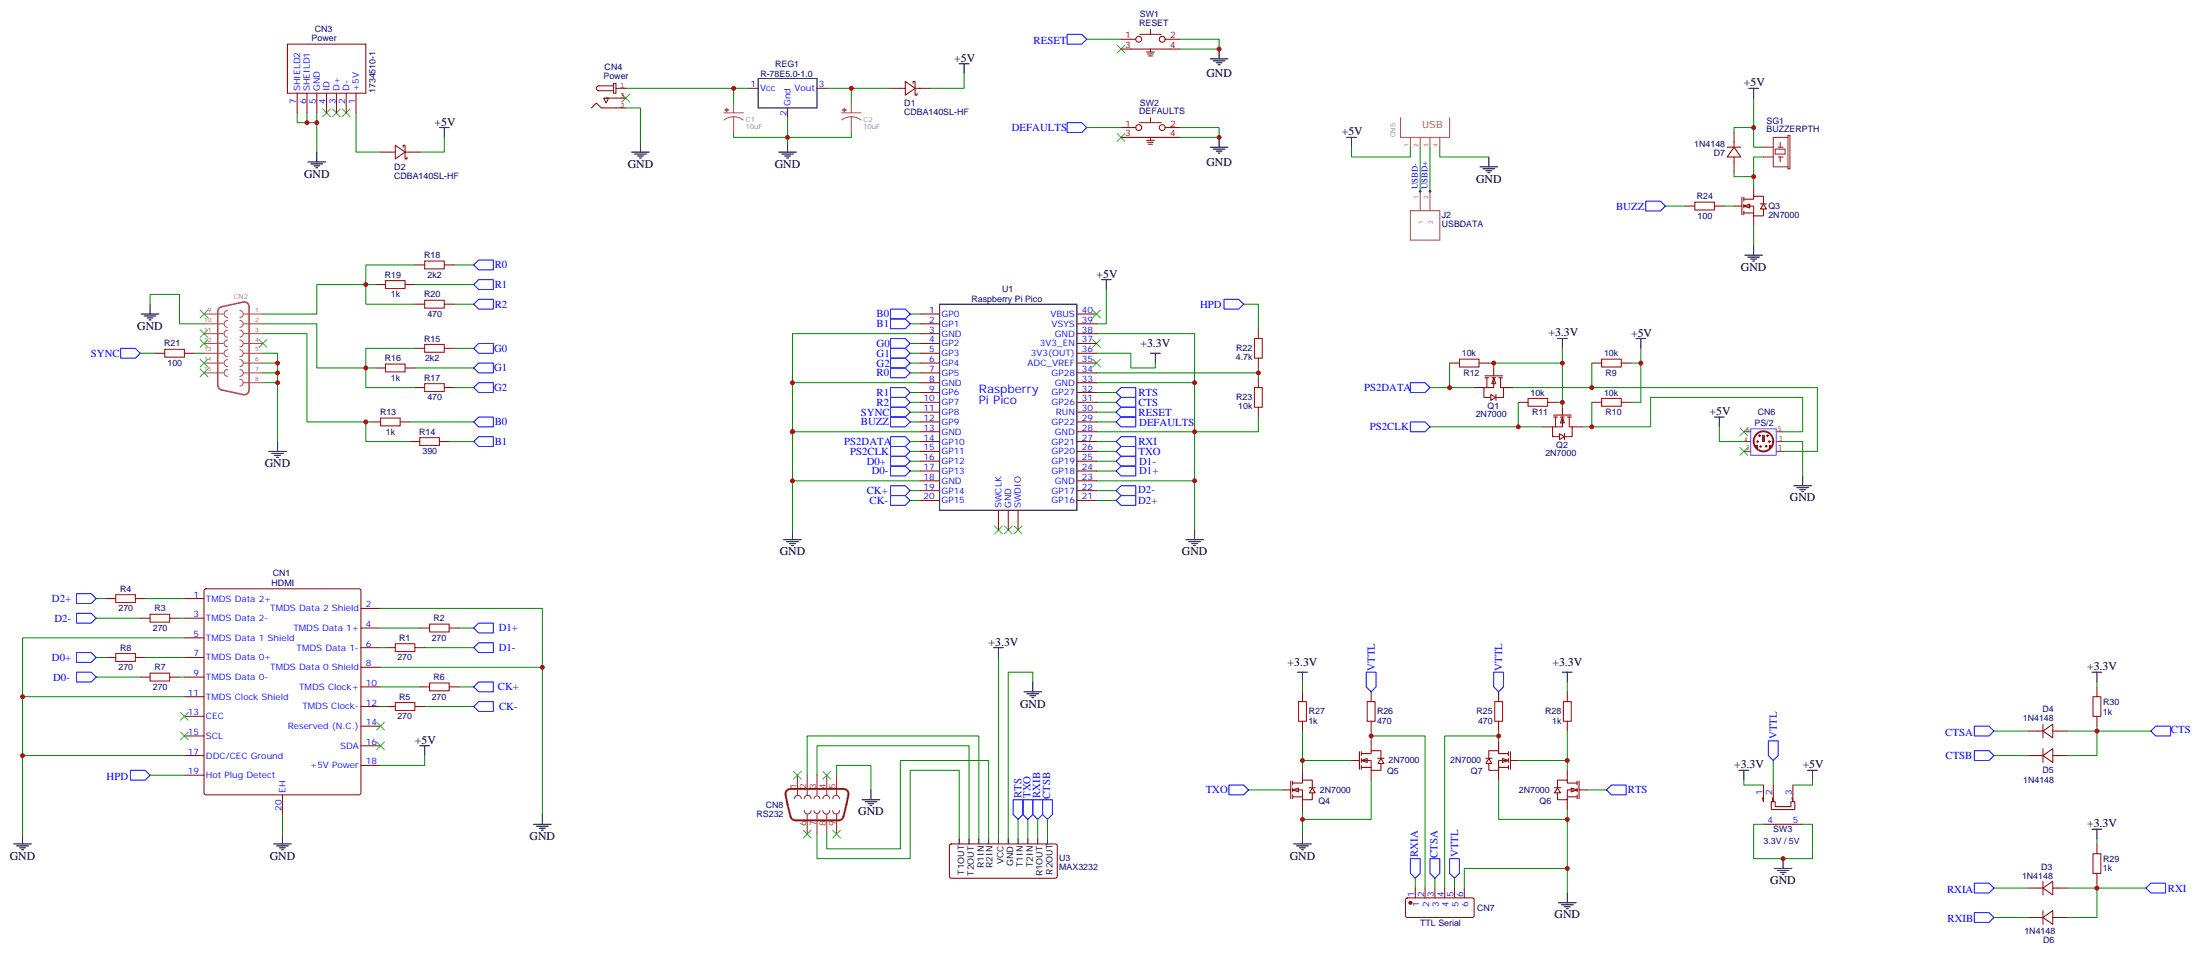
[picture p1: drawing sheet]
<svg xmlns="http://www.w3.org/2000/svg" width="791mm" height="343mm" viewBox="0 0 791 343" stroke-linecap="round" stroke-linejoin="round" font-family="sans-serif">
<path d="M269.2 31.8h3.5M283.3 38.8v3.5M293.9 31.8h3.5" fill="none" stroke="#870000" stroke-width=".36"/>
<g fill="none" stroke="#000" stroke-width=".36">
<path d="M438.5 17.6v3.6M272.7 28.2h21.2v10.6h-21.2zM345 22.9h3.5M346.8 22.9v3.6M435.3 21.2h6.4M436.4 21.9h4.2M437.4 22.6h2.2M438.1 23.3h.8M227.2 54.7h6.3M228.2 55.4h4.3M229.3 56.1h2.1M230 56.8h.7"/>
<path d="M230.4 51.2v3.5M280.1 54.7h6.4M281.2 55.4h4.2M282.2 56.1h2.1M282.9 56.8h.7M283.3 51.2v3.5M396.2 100.5h3.5M397.9 100.5v3.6M588.4 121.7h3.6M590.2 121.7v3.5M281.9 194h6.3M282.9 194.7h4.3"/>
<path d="M284 195.4h2.1M284.7 196.1h.7M285 190.5v3.5M426.5 194h6.4M427.6 194.7h4.2M428.6 195.4h2.1M429.3 196.1h.7M429.7 190.5v3.5"/>
</g>
<g fill="none" stroke="#3c3" stroke-width=".36">
<path d="M223.7 33.9l2.8 2.8M226.5 33.9l-2.8 2.8M393 122.1l2.8 2.8M393 129.1l2.8 2.8M395.8 122.1l-2.8 2.8M395.8 129.1l-2.8 2.8M625.8 153.8l2.8 2.8M628.6 153.8l-2.8 2.8M625.8 160.9l2.8 2.8M628.6 160.9l-2.8 2.8M357.7 189.1l2.8 2.8M360.5 189.1l-2.8 2.8"/>
<path d="M361.2 189.1l2.9 2.8M364.1 189.1l-2.9 2.8M364.8 189.1l2.8 2.8M367.6 189.1l-2.8 2.8"/>
</g>
<g fill="none" stroke="#008700" stroke-width=".36">
<path d="M390.9 14.1h12.3M225.1 38.8h5.3v12.4M225.1 31.8h44.1M263.9 31.8v5.2M297.4 31.8h8.8v5.2M306.2 31.8h14.1M346.8 26.5v5.3h-12.4M263.9 47.6v1.8h42.3v-1.8M283.3 42.3v8.9M394.4 119.9h35.3v70.6M397.9 104.1v12.3h-3.5M330.9 137.6h-45.9v52.9"/>
<path d="M394.4 137.6h35.3M285 155.2h45.9M327.4 158.8h3.5M394.4 155.2h35.3M394.4 148.2h7.1M285 172.9h45.9M327.4 179.9h3.5M327.4 176.4h3.5M327.4 165.8h3.5M327.4 162.3h3.5M394.4 172.9h35.3M394.4 179.9h7.1"/>
<path d="M394.4 176.4h7.1M394.4 165.8h7.1M394.4 169.3h7.1"/>
</g>
<g fill="none" stroke="#00f" stroke-width=".36">
<path d="M383.8 12.3h5.3l1.8 1.8-1.8 1.8h-5.3zM440.3 107.6h5.3l1.7 1.8-1.7 1.7h-5.3zM507.3 137.6h5.3l1.7 1.7-1.7 1.8h-5.3zM320.3 157h5.3l1.8 1.8-1.8 1.7h-5.3zM401.5 148.2l1.7-1.8h5.3v3.5h-5.3zM507.3 151.7h5.3l1.7 1.8-1.7 1.7h-5.3zM320.3 174.6h5.3l1.8 1.8-1.8 1.8h-5.3zM320.3 178.2h5.3l1.8 1.7-1.8 1.8h-5.3zM320.3 164h5.3l1.8 1.8-1.8 1.8h-5.3zM320.3 167.6h5.3l1.8 1.7-1.8 1.8h-5.3zM320.3 160.5h5.3l1.8 1.8-1.8 1.7h-5.3zM401.5 179.9l1.7-1.7h5.3v3.5h-5.3z"/>
<path d="M401.5 176.4l1.7-1.8h5.3v3.6h-5.3zM401.5 169.3l1.7-1.7h5.3v3.5h-5.3zM401.5 165.8l1.7-1.8h5.3v3.6h-5.3z"/>
</g>
<path d="M537.3 135.8l.7 2.1h-1.4z" fill="#fff" stroke="#870000" stroke-width=".36"/>
<path d="M530.2 139.3h3.6M534.1 135.1h6.4M534.1 135.8h1.4M534.8 135.8v3.5M536.6 135.8h1.4M537.3 135.8v3.5h-3.5v3.6h2.4M537.3 132.3v2.8M539 135.8h1.5M539.8 135.8v3.5h1v3.6h-2.8M540.8 139.3h3.5M536.2 141.8l1.8 1.1-1.8 1zM538.1 141.7v2.3" fill="none" stroke="#870000" stroke-width=".36"/>
<path d="M514.3 139.3h15.9" fill="none" stroke="#008700" stroke-width=".36"/>
<path d="M562 149.9l.7 2.1h-1.4z" fill="#fff" stroke="#870000" stroke-width=".36"/>
<g fill="none" stroke="#870000" stroke-width=".36">
<path d="M149.2 95.3h3.6M159.8 95.3h3.5M135.1 102.3h3.5M145.7 102.3h3.5M149.2 109.4h3.6M159.8 109.4h3.5M55.7 127h3.6M66.3 127h3.5M135.1 132.3h3.5M145.7 132.3h3.5M149.2 139.3h3.6M149.2 125.2h3.6"/>
<path d="M159.8 139.3h3.5M159.8 125.2h3.5M521.4 130.5h3.5M532 130.5h3.5M572.6 130.5h3.5M583.1 130.5h3.6M133.3 151.7h3.6M143.9 151.7h3.6M147.5 158.8h3.5M158 158.8h3.6M546.1 144.6h3.5M554.9 153.5h3.5"/>
<path d="M556.7 144.6h3.5M558.8 149.2h6.3M558.8 149.9h1.4M559.5 149.9v3.6M560.9 155.9l1.8 1.1-1.8 1zM561.3 149.9h1.4M562 149.9v3.6h-3.6v3.5h2.5M562 146.4v2.8M562.8 155.8v2.3M563.7 149.9h1.4M564.4 149.9v3.6h1.1v3.5h-2.8M565.5 153.5h3.5"/>
<path d="M572.6 144.6h3.5M583.1 144.6h3.6M38.1 215.2h3.5M48.7 215.2h3.5M66.3 215.2h7.1M73.6 211.9l.5-.2h55l.5 .2 .2 .5v72.6l-.2 .5-.5 .3h-55l-.5-.3-.2-.5v-72.6zM129.8 218.7h7.1M38.1 236.4h3.5M48.7 236.4h3.5M50.4 222.2h3.6M61 222.2h3.6M66.3 222.2h7.1"/>
<path d="M66.3 229.3h7.1M66.3 236.4h7.1M129.8 225.8h7.1M129.8 232.8h7.1M129.8 239.9h7.1M138.6 232.8h3.6M149.2 232.8h3.6M151 225.8h3.5M161.6 225.8h3.5M50.4 243.4h3.6M61 243.4h3.6M66.3 243.4h7.1"/>
<path d="M66.3 250.5h7.1M66.3 257.5h7.1M129.8 246.9h7.1M129.8 254h7.1M138.6 254h3.6M149.2 254h3.6M151 246.9h3.5M161.6 246.9h3.5M66.3 264.6h7.1M66.3 271.6h7.1M66.3 278.7h7.1M129.8 261.1h7.1"/>
<path d="M129.8 268.1h7.1M129.8 275.2h7.1M101.6 285.8v7M634.3 282.2v6l-.4-1.4M634.3 296.3h14.1M637.1 288.2h1.4v1.8h5.7v-1.8h1.4v2.8h-8.5zM637.8 282.2v6l-.3-1.4M644.9 282.2v6l-.4-1.4M341.7 303.6l.5-.2h37.7l.4 .7-.1 11.2-.6 .4h-37.7l-.4-.7v-10.9zM509.1 319.3v3.5M512.6 319.3v3.5M516.1 319.3v3.5"/>
<path d="M519.6 319.3v3.5M523.2 319.3v3.5M526.7 319.3v3.5M505.8 323l.4-.2h23.6l.4 .7v5.9l-.7 .4h-23.5l-.5-.7v-5.6z"/>
</g>
<g fill="none" stroke="#008700" stroke-width=".36">
<path d="M149.2 95.3h-17.6v14.1h17.6M163.3 95.3h7.1M54 109.4v-3.6h10.6v10.6h8.8M94.5 116.4h19.4v15.9h21.2M94.5 119.9h15.9v31.8h22.9M135.1 102.3h-21.2v10.6h-19.4M149.2 102.3h21.2M163.3 109.4h7.1M327.4 116.4h3.5M327.4 112.9h3.5M330.9 119.9h-45.9v17.7M50.4 127h5.3"/>
<path d="M69.8 127h3.6M94.5 127h5.3v31.8M94.5 130.5h5.3M94.5 134.1h5.3M94.5 137.6h5.3M149.2 125.2h-17.6v14.1h17.6M149.2 132.3h21.2M163.3 125.2h7.1M163.3 139.3h7.1M327.4 130.5h3.5M327.4 127h3.5M327.4 123.5h3.5"/>
<path d="M394.4 127h12.4v5.3h8.8v-1.8M521.4 130.5v8.8M535.5 130.5h1.8M562 130.5h-24.7v1.8M562 125.2v21.2M572.6 130.5v8.8M586.7 130.5h3.5M131.6 151.7v7.1h15.9M147.5 151.7h22.9M161.6 158.8h8.8M327.4 144.6h3.5M327.4 141.1h3.5"/>
<path d="M327.4 148.2h3.5M394.4 144.6h7.1M394.4 158.8h7.1M394.4 141.1h7.1M514.3 153.5h40.6M546.1 144.6v8.9M560.2 144.6h1.8M572.6 144.6v8.9M394.4 162.3h7.1M34.6 215.2h3.5M52.2 215.2h14.1M136.9 218.7h58.2v74.1"/>
<path d="M34.6 222.2h15.8M34.6 236.4h3.5M52.2 236.4h14.1M64.6 222.2h1.7M66.3 229.3h-58.2v70.6M136.9 225.8h14.1M136.9 232.8h1.7M136.9 239.9h58.2M152.8 232.8h17.6M165.1 225.8h5.3M359.1 236.4v65.2M8.1 250.5h58.2"/>
<path d="M34.6 243.4h15.8M64.6 243.4h1.7M136.9 254h1.7M136.9 246.9h14.1M152.8 254h17.6M165.1 246.9h5.3M371.5 245.2v-3.5h-8.8v59.9M8.1 271.6h58.2M290.3 278.7v-14.1h61.8v37M293.9 278.7v-10.6h54.6v33.5M293.9 299.9v8.8h33.5v-31.8h17.6v24.7M297.4 299.9v5.3h26.4v-31.8h31.8v28.2"/>
<path d="M366.2 294.6v7M369.7 294.6v7M627.2 280.5v1.7h7.1M651.9 280.5v1.7h-7M563.7 312.2h-37v7.1"/>
</g>
<g fill="none" stroke="#a10000" stroke-width=".36">
<path d="M152.8 93.8h7v2.9h-7zM138.6 100.9h7.1v2.8h-7.1zM152.8 108h7v2.8h-7zM59.3 125.6h7v2.8h-7zM138.6 130.9h7.1v2.8h-7.1zM152.8 137.9h7v2.9h-7zM152.8 123.8h7v2.8h-7zM524.9 129.1h7.1v2.8h-7.1zM576.1 129.1h7v2.8h-7zM136.9 150.3h7v2.8h-7zM151 157.3h7v2.9h-7zM549.6 143.2h7.1v2.9h-7.1z"/>
<path d="M576.1 143.2h7v2.9h-7zM41.6 213.8h7.1v2.8h-7.1zM41.6 234.9h7.1v2.9h-7.1zM54 220.8h7v2.9h-7zM142.2 231.4h7v2.8h-7zM154.5 224.4h7.1v2.8h-7.1zM54 242h7v2.8h-7zM142.2 252.6h7v2.8h-7zM154.5 245.5h7.1v2.9h-7.1z"/>
</g>
<g fill="none" stroke="#000" stroke-width=".36">
<path d="M50.8 112.9h6.3M51.9 113.6h4.2M52.9 114.3h2.1M53.6 115h.7M54 109.4v3.5M413.8 127h3.5M415.6 127v3.5M560.2 121.7h3.5M562 121.7v3.5M99.8 158.8v3.5M96.7 162.3h6.3M97.7 163h4.3"/>
<path d="M98.8 163.7h2.1M99.5 164.4h.7M357.4 232.8h3.5M359.1 232.8v3.6M368.3 248.7h6.3M369.4 249.4h4.2M370.4 250.1h2.1M371.1 250.8h.7M371.5 245.2v3.5M625.5 276.9h3.5M627.2 276.9v3.6M650.2 276.9h3.5"/>
<path d="M651.9 276.9v3.6M8.1 299.9v3.5M191.9 296.3h6.4M193 297h4.2M194 297.7h2.1M194.7 298.5h.7M195.1 292.8v3.5M4.9 303.4h6.4M6 304.1h4.2M7.1 304.8h2.1M7.8 305.5h.7M345 301.6v1.8"/>
<path d="M348.5 301.6v1.8M352.1 301.6v1.8M355.6 301.6v1.8M359.1 301.6v1.8M362.7 301.6v1.8M366.2 301.6v1.8M369.7 301.6v1.8M373.2 301.6v1.8M376.8 301.6v1.8"/>
</g>
<g fill="none" stroke="#00f" stroke-width=".36">
<path d="M172.2 93.5h5.2v3.5h-5.2l-1.8-1.7zM172.2 100.5h5.2v3.6h-5.2l-1.8-1.8zM172.2 107.6h5.2v3.5h-5.2l-1.8-1.7zM320.3 111.1h5.3l1.8 1.8-1.8 1.8h-5.3zM320.3 114.7h5.3l1.8 1.7-1.8 1.8h-5.3zM43.4 125.2h5.3l1.7 1.8-1.7 1.8h-5.3zM172.2 123.5h5.2v3.5h-5.2l-1.8-1.8zM172.2 130.5h5.2v3.6h-5.2l-1.8-1.8zM172.2 137.6h5.2v3.5h-5.2l-1.8-1.8zM320.3 121.7h5.3l1.8 1.8-1.8 1.7h-5.3zM320.3 125.2h5.3l1.8 1.8-1.8 1.8h-5.3zM320.3 128.8h5.3l1.8 1.7-1.8 1.8h-5.3z"/>
<path d="M320.3 139.3h5.3l1.8 1.8-1.8 1.8h-5.3zM320.3 132.3h5.3l1.8 1.8-1.8 1.7h-5.3zM172.2 149.9h5.2v3.6h-5.2l-1.8-1.8zM172.2 157h5.2v3.5h-5.2l-1.8-1.7zM320.3 142.9h5.3l1.8 1.7-1.8 1.8h-5.3zM320.3 146.4h5.3l1.8 1.8-1.8 1.7h-5.3zM401.5 158.8l1.7-1.8h5.3v3.5h-5.3zM401.5 144.6l1.7-1.7h5.3v3.5h-5.3zM401.5 141.1l1.7-1.8h5.3v3.6h-5.3zM401.5 162.3l1.7-1.8h5.3v3.5h-5.3zM27.5 213.4h5.3l1.8 1.8-1.8 1.8h-5.3zM27.5 220.5h5.3l1.8 1.7-1.8 1.8h-5.3z"/>
<path d="M27.5 234.6h5.3l1.8 1.8-1.8 1.7h-5.3zM170.4 225.8l1.8-1.8h5.2v3.5h-5.2zM170.4 232.8l1.8-1.7h5.2v3.5h-5.2zM27.5 241.7h5.3l1.8 1.7-1.8 1.8h-5.3zM170.4 246.9l1.8-1.7h5.2v3.5h-5.2zM172.2 252.2h5.2v3.6h-5.2l-1.8-1.8zM364.4 287.5h3.5v5.3l-1.7 1.8-1.8-1.8zM367.9 287.5h3.6v5.3l-1.8 1.8-1.8-1.8zM371.5 287.5h3.5v5.3l-1.8 1.8-1.7-1.8zM375 287.5h3.5v5.3l-1.7 1.8-1.8-1.8zM442 282.2h5.3l1.8 1.8-1.8 1.8h-5.3zM507.3 308.7h3.5v5.3l-1.7 1.7-1.8-1.7z"/>
</g>
<g fill="none" stroke="#8c2424" stroke-width=".36">
<path d="M286.8 278.7v7.1M290.3 278.7v7.1M293.9 278.7v7.1M297.4 278.7v7.1M300.9 278.7v7.1M285.8 287.2a1.23 1.23 0 0 1 1.2-1.3 1.23 1.23 0 0 1 1.2 1.3M289.3 287.2a1.23 1.23 0 0 1 1.2-1.3 1.23 1.23 0 0 1 1.2 1.3M289.3 291.4a1.23 1.23 0 0 0 1.2 1.2 1.23 1.23 0 0 0 1.2-1.2M290.3 292.8v7.1M292.8 287.2a1.06 1.06 0 0 1 1.1-1.1 1.06 1.06 0 0 1 1 1.1M292.8 291.4a1.06 1.06 0 0 0 1.1 1.1 1.06 1.06 0 0 0 1-1.1M293.9 292.8v7.1"/>
<path d="M296 291.4a1.23 1.23 0 0 0 1.2 1.2 1.23 1.23 0 0 0 1.2-1.2M296 287.2a1.23 1.23 0 0 1 1.2-1.3 1.23 1.23 0 0 1 1.2 1.3M297.4 292.8v7.1M299.5 291.4a1.23 1.23 0 0 0 1.2 1.2 1.23 1.23 0 0 0 1.3-1.2M299.5 287.2a1.23 1.23 0 0 1 1.2-1.3 1.23 1.23 0 0 1 1.3 1.3M300.9 292.8v7.1"/>
</g>
<path d="M283.1 284.1l1.2-.5h19.1a1.77 1.77 0 0 1 1.8 2.2l-1.8 7.7-.5 .9-.8 .5h-16l-.9-.2-.9-1.2a31.9 31.9 0 0 1-1.8-8.1z" fill="none" stroke="#8c2424" stroke-width=".71"/>
<g fill="none" stroke="#3c3" stroke-width=".36">
<path d="M72 111.5l2.8 2.8M72 118.5l2.8 2.9M74.8 111.5l-2.8 2.8M74.8 118.5l-2.8 2.9M72 129.1l2.8 2.8M72 132.6l2.8 2.9M72 122.1l2.8 2.8M74.8 129.1l-2.8 2.8M74.8 132.6l-2.8 2.9M74.8 122.1l-2.8 2.8M93.1 122.1l2.9 2.8M96 122.1l-2.9 2.8"/>
<path d="M64.9 256.1l2.8 2.8M67.7 256.1l-2.8 2.8M135.5 259.6l2.8 2.9M138.3 259.6l-2.8 2.9M64.9 263.2l2.8 2.8M67.7 263.2l-2.8 2.8M135.5 266.7l2.8 2.8M138.3 266.7l-2.8 2.8"/>
</g>
<circle cx="507.3" cy="324.6" r=".53" fill="#870000" stroke="#870000" stroke-width=".36"/>
<path d="M629.7 154.2h9.2v9.5h-9.2z" fill="#fff" stroke="#09f" stroke-width=".36"/>
<path d="M636.4 160.2h1.1l-1.1 1.4z" fill="#333" stroke="#900" stroke-width=".36"/>
<circle cx="634.2" cy="158.6" r="3.6" fill="none" stroke="#8c2424" stroke-width=".71"/>
<path d="M633.9 156.6h.7v2.2h-.7z" fill="#666" stroke="#900" stroke-width=".36"/>
<path d="M627.2 158.8h2.5M627.2 155.2h2.5M638.9 158.8h2.4M638.9 155.2h2.4M627.2 162.3h2.5M638.9 162.3h2.4" fill="none" stroke="#8c2424" stroke-width=".36"/>
<g fill="#666" stroke="#900" stroke-width=".36">
<circle cx="632.9" cy="156.6" r=".26"/>
<circle cx="632.2" cy="158.8" r=".26"/>
<circle cx="635.7" cy="156.6" r=".26"/>
<circle cx="636.4" cy="158.8" r=".26"/>
<circle cx="635.3" cy="160.4" r=".26"/>
</g>
<path d="M631.1 160.2h1.1v1.4z" fill="#333" stroke="#900" stroke-width=".36"/>
<circle cx="633.2" cy="160.5" r=".26" fill="#666" stroke="#900" stroke-width=".36"/>
<g fill="none" stroke="#008700" stroke-width=".36">
<path d="M424.4 14.1h14.1v3.5h-14.1M113.9 40.6v14.1M128.1 40.6v14.1h8.8M159.8 49.4v5.3h-8.8M390.9 45.9h12.3M424.4 45.9h14.1v3.5h-14.1M486.1 52.9v3.5h21.2v-3.5M510.8 52.9v15.9M514.3 52.9v15.9M517.9 52.9v3.5h17.6M447.3 109.4h5.3v8.8M327.4 134.1h3.5"/>
<path d="M394.4 134.1h58.2v1.7M452.6 132.3v1.8M544.3 139.3h109.4v23h-12.4M590.2 125.2v19.4h-3.5M327.4 151.7h3.5M394.4 151.7h7.1M452.6 149.9v5.3h-22.9M569 153.5h24.7v-10.6h54.7v12.3h-7.1M618.4 153.5v5.3h8.8M641.3 158.8h7.1v12.3M327.4 169.3h3.5M54 278.7h12.3"/>
<path d="M152.8 271.6v3.6h-15.9M300.9 278.7v-3.5h12.4v8.8M634.3 296.3h-3.5v12.4h21.1v-12.4h-3.5"/>
</g>
<g fill="none" stroke="#000" stroke-width=".36">
<path d="M110.8 58.2h6.3M111.8 58.9h4.3M112.9 59.6h2.1M113.9 54.7v3.5M158 45.9h3.6M159.8 45.9v3.5M435.3 52.9h6.4M436.4 53.6h4.2M437.4 54.3h2.2M438.1 55h.8M438.5 49.4v3.5M484.4 49.4h3.5"/>
<path d="M486.1 49.4v3.5M532.3 60h6.4M535.5 56.4v3.6M113.6 60.3h.7M533.4 60.7h4.2M534.5 61.4h2.1M535.2 62.1h.7M338 109.4h49.3v74h-49.3zM616.7 149.9h3.5M618.4 149.9v3.6M645.2 174.6h6.4M646.3 175.3h4.2"/>
<path d="M647.3 176h2.2M648.1 176.7h.7M648.4 171.1v3.5M151 268.1h3.5M152.8 268.1v3.5M310.1 287.5h6.3M311.1 288.2h4.3M312.2 288.9h2.1M312.9 289.6h.7M313.3 284v3.5M638.2 312.2h6.3M639.2 312.9h4.3"/>
<path d="M640.3 313.6h2.1M641 314.3h.7M641.3 308.7v3.5"/>
</g>
<g fill="none" stroke="#3c3" stroke-width=".36">
<path d="M401.8 16.2l2.8 2.9M404.6 16.2l-2.8 2.9M116.1 39.2l2.8 2.8M118.9 39.2l-2.8 2.8M119.6 39.2l2.8 2.8M122.4 39.2l-2.8 2.8M123.1 39.2l2.8 2.8M125.9 39.2l-2.8 2.8M401.8 48l2.8 2.8M404.6 48l-2.8 2.8M285.4 277.3l2.8 2.8M288.2 277.3l-2.8 2.8"/>
<path d="M296 277.3l2.8 2.8M298.8 277.3l-2.8 2.8M288.9 298.5l2.8 2.8M291.7 298.5l-2.8 2.8M299.5 298.5l2.8 2.8M302.3 298.5l-2.8 2.8"/>
</g>
<g fill="none" stroke="#a64a4a" stroke-width=".36">
<path d="M503.8 42.3v7.1h17.6v-7.1M507.3 49.4v3.5M510.8 49.4v3.5M514.3 49.4v3.5M517.9 49.4v3.5M507.3 75.7h10.6v10.6h-10.6zM510.8 68.8v6.9M514.3 68.8v6.9M73.4 112.9h6.9M73.4 116.4h6.9M73.4 119.9h6.9M81.8 111.7a1.23 1.23 0 0 0-1.2 1.2 1.23 1.23 0 0 0 1.2 1.2"/>
<path d="M81.8 115.2a1.23 1.23 0 0 0-1.2 1.2 1.23 1.23 0 0 0 1.2 1.3M81.8 118.7a1.23 1.23 0 0 0-1.2 1.2 1.23 1.23 0 0 0 1.2 1.3M86.3 111.7a1.23 1.23 0 0 1 1.2 1.2 1.23 1.23 0 0 1-1.2 1.2M86.3 115.2a1.23 1.23 0 0 1 1.2 1.2 1.23 1.23 0 0 1-1.2 1.3M86.3 118.7a1.23 1.23 0 0 1 1.2 1.2 1.23 1.23 0 0 1-1.2 1.3M87.6 112.9h6.9M87.6 116.4h6.9M87.6 119.9h6.9M73.4 123.5h6.9M73.4 127h6.9M73.4 130.5h6.9M73.4 134.1h6.9"/>
<path d="M81.8 122.2a1.23 1.23 0 0 0-1.2 1.3 1.23 1.23 0 0 0 1.2 1.2M81.8 125.8a1.23 1.23 0 0 0-1.2 1.2 1.23 1.23 0 0 0 1.2 1.2M81.8 129.3a1.23 1.23 0 0 0-1.2 1.2 1.23 1.23 0 0 0 1.2 1.3M81.8 132.8a1.23 1.23 0 0 0-1.2 1.3 1.23 1.23 0 0 0 1.2 1.2M86.3 122.2a1.23 1.23 0 0 1 1.2 1.3 1.23 1.23 0 0 1-1.2 1.2M86.3 125.8a1.23 1.23 0 0 1 1.2 1.2 1.23 1.23 0 0 1-1.2 1.2M86.3 129.3a1.23 1.23 0 0 1 1.2 1.2 1.23 1.23 0 0 1-1.2 1.3M86.3 132.8a1.23 1.23 0 0 1 1.2 1.3 1.23 1.23 0 0 1-1.2 1.2M86.3 136.3a1.23 1.23 0 0 1 1.2 1.3 1.23 1.23 0 0 1-1.2 1.2M87.6 123.5h6.9M87.6 127h6.9M87.6 130.5h6.9"/>
<path d="M87.6 134.1h6.9M87.6 137.6h6.9"/>
</g>
<path d="M78.9 110.7l.8-.4 7.8-1.7a1.76 1.76 0 0 1 2.1 1.7v29.9a1.76 1.76 0 0 1-2.1 1.7l-7.8-1.7-.8-.5-.5-.8-.1-26.9z" fill="none" stroke="#a64a4a" stroke-width=".56"/>
<path d="M212.7 38.8l1.8-1.8 1.8 1.8h8.8M217.1 35.3h1.8l-.9 1.7zM218 35.3h7.1M220.7 30h.8v3.5h-.8zM220.7 30.9h-5.3a.88 .88 0 0 0-.9 .9 .88 .88 0 0 0 .9 .8h5.3M221.5 31.8h3.6" fill="none" stroke="#850000" stroke-width=".36"/>
<path d="M383.8 44.1h5.3l1.8 1.8-1.8 1.7h-5.3zM592 72.3h5.3l1.7 1.8-1.7 1.7h-5.3zM320.3 149.9h5.3l1.8 1.8-1.8 1.8h-5.3zM401.5 151.7l1.7-1.8h5.3v3.6h-5.3zM46.9 276.9h5.3l1.8 1.8-1.8 1.8h-5.3z" fill="none" stroke="#00f" stroke-width=".36"/>
<path d="M451.2 121.7h2.8v7.1h-2.8zM451.2 139.3h2.8v7.1h-2.8z" fill="none" stroke="#a10000" stroke-width=".36"/>
<g fill="none" stroke="#870000" stroke-width=".36">
<path d="M330.9 112.9h7.1M330.9 116.4h7.1M330.9 119.9h7.1M387.3 112.9h7.1M387.3 116.4h7.1M387.3 119.9h7.1M452.6 118.2v3.5M330.9 123.5h7.1M330.9 127h7.1M330.9 130.5h7.1M330.9 134.1h7.1M330.9 137.6h7.1"/>
<path d="M387.3 123.5h7.1M387.3 127h7.1M387.3 130.5h7.1M387.3 134.1h7.1M387.3 137.6h7.1M452.6 128.8v3.5M452.6 135.8v3.5M330.9 141.1h7.1M330.9 144.6h7.1M330.9 148.2h7.1M330.9 151.7h7.1M330.9 155.2h7.1"/>
<path d="M330.9 158.8h7.1M387.3 141.1h7.1M387.3 144.6h7.1M387.3 148.2h7.1M387.3 151.7h7.1M387.3 155.2h7.1M387.3 158.8h7.1M452.6 146.4v3.5M330.9 162.3h7.1M330.9 165.8h7.1M330.9 169.3h7.1M330.9 172.9h7.1"/>
<path d="M330.9 176.4h7.1M330.9 179.9h7.1M387.3 162.3h7.1M387.3 165.8h7.1M387.3 169.3h7.1M387.3 172.9h7.1M387.3 176.4h7.1M387.3 179.9h7.1M359.1 183.4v7.1M362.7 183.4v7.1M366.2 183.4v7.1"/>
</g>
<path d="M627.2 74.1l2.2-.7v1.4z" fill="#fff" stroke="#870000" stroke-width=".36"/>
<g fill="none" stroke="#870000" stroke-width=".36">
<path d="M403.2 14.1h5.3M403.2 17.6h21.2M409.9 12.3h7.8M412.4 18.7h2.8M412.7 19.4h2.2M413.8 10.6v1.7M413.8 17.6v1.1M419.1 14.1h5.3M106.9 33.5v7.1M110.4 33.5v7.1M113.9 33.5v7.1M117.5 33.5v7.1"/>
<path d="M121 33.5v7.1M124.5 33.5v7.1M128.1 33.5v7.1M320.3 31.8h5.3M325.6 29.3l3.5 2.5-3.5 2.4zM328.4 30v-.7h.7v4.9h.7v-.7M329.1 31.8h5.3M413.1 20.1h1.4M136.9 54.7h5.3M142.2 52.2l3.5 2.5-3.5 2.5zM145 52.9v-.7h.7v5h.7v-.8M145.7 54.7h5.3"/>
<path d="M403.2 45.9h5.3M403.2 49.4h21.2M409.9 44.1h7.8M412.4 50.4h2.8M412.7 51.2h2.2M413.1 51.9h1.4M413.8 42.3v1.8M413.8 49.4v1M419.1 45.9h5.3M621.2 52.9h5M623.7 52.9l2.5 3.5h-5zM623.7 47.6v5.3"/>
<path d="M623.7 56.4v5.3M606.1 74.1h3.5M616.7 74.1h3.5M623.7 74.1h2.8M626.5 70.9v6.4M627.2 71.6h3.6v-1h3.5v2.8M627.2 74.1h3.6v3.5h3.5v-2.5M627.2 76.6h3.6M627.2 70.9v1.4M627.2 73.4v1.4M627.2 75.8v1.5M630.8 67v3.6"/>
<path d="M630.8 77.6v3.5M633.1 73.3h2.3M634.3 73.4l1.1 1.7h-2.2zM754.2 246.9v3.6M754.2 257.5v3.6M729.5 271.6h5.3M729.5 262.8h5.3M734.8 271.6l3.6-2.4v4.9zM734.8 262.8l3.6-2.4v4.9zM734.8 260.4v4.9M734.8 269.2v4.9M738.4 271.6h5.3"/>
<path d="M738.4 262.8h5.3M729.5 319.3h5.3M734.8 319.3l3.6-2.5v4.9zM734.8 316.8v4.9M738.4 319.3h5.3M754.2 303.4v3.5M754.2 314v3.5M729.5 329.8h5.3M734.8 329.8l3.6-2.4v4.9zM734.8 327.4v4.9M738.4 329.8h5.3"/>
<circle cx="409.6" cy="14.1" r="1.06"/>
<circle cx="418" cy="14.1" r="1.06"/>
<circle cx="409.6" cy="45.9" r="1.06"/>
<circle cx="418" cy="45.9" r="1.06"/>
</g>
<g fill="none" stroke="#000" stroke-width=".36">
<path d="M629 31.8h3.5M630.8 31.8v3.5M510.5 68.8h.7M510.8 68.4v.7M514 68.8h.7M514.3 68.4v.7M627.6 91.7h6.3M628.6 92.4h4.3M629.7 93.1h2.1M630.4 93.8h.7M630.8 88.2v3.5M752.5 241.7h3.5"/>
<path d="M754.2 241.7v3.5M101.6 299.9v3.5M752.5 298.1h3.5M754.2 298.1v3.5M98.4 303.4h6.4M99.5 304.1h4.2M100.5 304.8h2.2M101.2 305.5h.8"/>
</g>
<g fill="none" stroke="#008700" stroke-width=".36">
<path d="M630.8 35.3v17.6h3.5M106.9 40.6v3.5h3.5M110.4 40.6v3.5h3.5M630.8 45.9h-7.1v1.7M634.3 56.4h-3.5v10.6M599 74.1h7.1M620.2 74.1h3.5M623.7 61.7v1.8h7.1M630.8 81.1v7.1M754.2 245.2v1.7M717.2 262.8h12.3M717.2 271.6h12.3"/>
<path d="M754.2 261.1v1.7h-10.5M773.6 262.8h-19.4v8.8h-10.5M101.6 292.8v7.1M373.2 294.6v7M376.8 294.6v7M509.1 315.7v3.6M516.1 315.7v3.6M717.2 319.3h12.3M754.2 317.5v1.8h-10.5M754.2 301.6v1.8M771.9 319.3h-17.7v10.5h-10.5M717.2 329.8h12.3"/>
</g>
<path d="M263.9 37v3.5M306.2 37v3.5M260.3 40.6h7.1M263.9 42l1.8 .3 1.6 .8M263.9 42l-1.8 .3-1.6 .8M263.9 42v5.6M302.7 40.6h7M306.2 42l1.8 .3 1.7 .8M306.2 42l-1.8 .3-1.6 .8M306.2 42v5.6" fill="none" stroke="#a64a4a" stroke-width=".36"/>
<g fill="#a64a4a" stroke="#a64a4a" stroke-width=".36">
<path d="M260.7 39.5l1.3 .1z"/>
<path d="M261.3 38.9l.2 1.3z"/>
<path d="M303.1 39.5l1.2 .1z"/>
<path d="M303.6 38.9l.2 1.3z"/>
</g>
<path d="M710.1 261.1h5.3l1.8 1.7-1.8 1.8h-5.3zM710.1 269.9h5.3l1.8 1.7-1.8 1.8h-5.3zM775.4 261.1h5.3v3.5h-5.3l-1.8-1.8zM577.8 284l1.8-1.8h5.3v3.6h-5.3zM514.3 308.7h3.6v5.3l-1.8 1.7-1.8-1.7zM710.1 317.5h5.3l1.8 1.8-1.8 1.7h-5.3zM771.9 319.3l1.7-1.8h5.3v3.5h-5.3zM710.1 328.1h5.3l1.8 1.7-1.8 1.8h-5.3z" fill="none" stroke="#00f" stroke-width=".36"/>
<path d="M609.6 72.7h7.1v2.8h-7.1zM752.8 250.5h2.8v7h-2.8zM752.8 306.9h2.8v7.1h-2.8z" fill="none" stroke="#a10000" stroke-width=".36"/>
<path d="M103.4 15.9h28.2v17.6h-28.2z" fill="none" stroke="#850000" stroke-width=".36"/>
<path d="M393 111.5l2.8 2.8M395.8 111.5l-2.8 2.8" fill="none" stroke="#3c3" stroke-width=".36"/>
<path d="M634.3 52.9h3.5M634.3 56.4h3.5M638.5 53.6h3.6v1.8h-3.6zM639.6 52.9h1.7M639.6 56.4h1.7M640.3 51.2v1.7M640.3 56.4v1.8M643.1 49.4h-5.3v10.6h5.3M643.1 48.7h.7v12h-.7z" fill="none" stroke="#8c2424" stroke-width=".36"/>
<path d="M565.1 283.3l2.2 .7-2.2 .7z" fill="#fff" stroke="#870000" stroke-width=".36"/>
<path d="M563.7 276.9v3.6M559.1 283.2h2.3M560.2 283.3l1.1 1.7h-2.1zM563.7 286.5h3.6M563.7 287.5v3.5M567.3 281.5h-3.6v-1h-3.5v2.8M567.3 284h-3.6v3.5h-3.5v-2.5M567.3 280.8v1.4M567.3 283.3v1.4M567.3 285.8v1.4M568 280.8v6.4M568 284h2.8" fill="none" stroke="#870000" stroke-width=".36"/>
<path d="M540.5 272.7l2.1 .7-2.1 .7z" fill="#fff" stroke="#870000" stroke-width=".36"/>
<g fill="none" stroke="#870000" stroke-width=".36">
<path d="M468.5 248.7v3.5M468.5 259.3v3.5M493.2 248.7v3.5M493.2 259.3v3.5M539 248.7v3.5M539 259.3v3.5M563.7 248.7v3.5M563.7 259.3v3.5M534.4 272.6h2.3M535.5 272.7l1.1 1.8h-2.1zM539 275.9h3.6M539 266.3v3.6"/>
<path d="M539 276.9v3.6M542.6 270.9h-3.6v-1h-3.5v2.8M542.6 273.4h-3.6v3.5h-3.5v-2.4M542.6 270.2v1.4M542.6 272.7v1.4M542.6 275.2v1.4M543.3 270.2v6.4M543.3 273.4h2.8"/>
</g>
<g fill="none" stroke="#000" stroke-width=".36">
<path d="M466.7 241.7h3.6M468.5 241.7v3.5M562 241.7h3.5M563.7 241.7v3.5M468.5 299.9v3.5M465.3 303.4h6.4M466.4 304.1h4.2M467.4 304.8h2.1M468.1 305.5h.7M560.6 324.6h6.3M561.6 325.3h4.3M562.7 326h2.1"/>
<path d="M563.4 326.7h.7M563.7 321v3.6"/>
</g>
<g fill="none" stroke="#008700" stroke-width=".36">
<path d="M468.5 245.2v3.5M563.7 245.2v3.5M468.5 273.4h17.6M468.5 262.8v14.1M493.2 262.8v3.5M539 262.8v3.5M546.1 273.4h17.6M563.7 262.8v14.1M637.8 273.4v8.8M468.5 291v8.9M493.2 280.5v14.1h-24.7M539 280.5v14.1h24.7"/>
<path d="M563.7 291v30M570.8 284h7"/>
</g>
<path d="M467.1 252.2h2.8v7.1h-2.8zM491.8 252.2h2.8v7.1h-2.8zM537.6 252.2h2.9v7.1h-2.9zM562.3 252.2h2.8v7.1h-2.8z" fill="none" stroke="#a10000" stroke-width=".36"/>
<path d="M491.4 241.7h3.5v5.2l-1.7 1.8-1.8-1.8zM537.3 241.7h3.5v5.2l-1.8 1.8-1.7-1.8zM636.1 266.3h3.5v5.3l-1.8 1.8-1.7-1.8z" fill="none" stroke="#00f" stroke-width=".36"/>
<path d="M489.7 273.4l2.1-.7v1.4z" fill="#fff" stroke="#870000" stroke-width=".36"/>
<path d="M486.1 273.4h2.8M488.9 270.2v6.4M489.7 270.9h3.5v-1h3.5v2.8M489.7 273.4h3.5v3.5h3.5v-2.4M489.7 275.9h3.5M489.7 270.2v1.4M489.7 272.7v1.4M489.7 275.2v1.4M493.2 266.3v3.6M493.2 276.9v3.6M495.5 272.6h2.3M496.7 272.7l1.1 1.8h-2.1z" fill="none" stroke="#870000" stroke-width=".36"/>
<path d="M465 284l2.1-.7v1.4z" fill="#fff" stroke="#870000" stroke-width=".36"/>
<path d="M468.5 276.9v3.6M461.4 284h2.9M464.3 280.8v6.4M465 281.5h3.5v-1h3.5v2.8M465 284h3.5v3.5h3.5v-2.5M465 286.5h3.5M465 280.8v1.4M465 283.3v1.4M465 285.8v1.4M468.5 287.5v3.5M470.8 283.2h2.3M472 283.3l1.1 1.7h-2.1z" fill="none" stroke="#870000" stroke-width=".36"/>
<path d="M493.2 264.6h19.4v54.7M539 264.6h-19.4v54.7M449.1 284h12.3M523.2 315.7v3.6" fill="none" stroke="#008700" stroke-width=".36"/>
<path d="M521.4 308.7h3.5v5.3l-1.7 1.7-1.8-1.7z" fill="none" stroke="#00f" stroke-width=".36"/>
<g fill="#c00">
<circle cx="263.9" cy="31.7" r=".88"/>
<circle cx="283.3" cy="49.4" r=".88"/>
<circle cx="306.2" cy="31.7" r=".88"/>
<circle cx="429.7" cy="137.6" r=".88"/>
<circle cx="429.7" cy="155.2" r=".88"/>
<circle cx="429.7" cy="172.9" r=".88"/>
<circle cx="562" cy="130.5" r=".88"/>
<circle cx="562" cy="144.6" r=".88"/>
<circle cx="546.1" cy="153.5" r=".88"/>
<circle cx="537.3" cy="130.5" r=".88"/>
<circle cx="521.4" cy="139.3" r=".88"/>
<circle cx="195.1" cy="239.9" r=".88"/>
<circle cx="8.1" cy="250.5" r=".88"/>
<circle cx="8.1" cy="271.6" r=".88"/>
<circle cx="131.6" cy="102.3" r=".88"/>
<circle cx="131.6" cy="132.3" r=".88"/>
<circle cx="131.6" cy="151.7" r=".88"/>
<circle cx="99.8" cy="130.5" r=".88"/>
<circle cx="99.8" cy="134.1" r=".88"/>
<circle cx="99.8" cy="137.6" r=".88"/>
<circle cx="590.2" cy="130.5" r=".88"/>
<circle cx="572.6" cy="139.3" r=".88"/>
<circle cx="572.6" cy="153.5" r=".88"/>
<circle cx="438.5" cy="17.6" r=".88"/>
<circle cx="438.5" cy="49.4" r=".88"/>
<circle cx="452.6" cy="134.1" r=".88"/>
<circle cx="641.4" cy="308.7" r=".88"/>
<circle cx="285" cy="155.2" r=".88"/>
<circle cx="285" cy="137.6" r=".88"/>
<circle cx="285" cy="172.9" r=".88"/>
<circle cx="630.8" cy="45.9" r=".88"/>
<circle cx="630.8" cy="63.5" r=".88"/>
<circle cx="754.2" cy="262.8" r=".88"/>
<circle cx="754.2" cy="319.3" r=".88"/>
<circle cx="113.9" cy="44.1" r=".88"/>
<circle cx="110.4" cy="44.1" r=".88"/>
<circle cx="563.7" cy="294.6" r=".88"/>
<circle cx="563.7" cy="273.4" r=".88"/>
<circle cx="468.5" cy="273.4" r=".88"/>
<circle cx="468.5" cy="294.6" r=".88"/>
<circle cx="493.2" cy="264.6" r=".88"/>
<circle cx="539" cy="264.6" r=".88"/>
<circle cx="563.7" cy="312.2" r=".88"/>
</g>
<g font-size="4.2">
<text x="343.3" y="22.2">+5V</text>
<text x="433.9" y="27.8">GND</text>
<text x="627.2" y="31">+5V</text>
<text x="156.3" y="45.2">+5V</text>
<text x="482.6" y="48.7">+5V</text>
<text x="433.9" y="59.6">GND</text>
<text x="109.4" y="63.9">GND</text>
<text x="225.8" y="60.3">GND</text>
<text x="278.7" y="60.3">GND</text>
<text x="530.9" y="65.6">GND</text>
<text x="394.4" y="99.8">+5V</text>
<text x="626.2" y="97.4">GND</text>
<text x="49.4" y="118.5">GND</text>
<text x="410.2" y="124.9">+3.3V</text>
<text x="557" y="120.7">+3.3V</text>
<text x="586.7" y="121">+5V</text>
<text x="614.9" y="149.2">+5V</text>
<text x="95.2" y="167.9">GND</text>
<text x="643.8" y="180.3">GND</text>
<text x="280.5" y="199.7">GND</text>
<text x="425.1" y="199.7">GND</text>
<text x="355.6" y="232.1">+3.3V</text>
<text x="463.1" y="239.6">+3.3V</text>
<text x="558.4" y="239.6">+3.3V</text>
<text x="750.7" y="240.9">+3.3V</text>
<text x="366.9" y="254.4">GND</text>
<text x="149.2" y="267.4">+5V</text>
<text x="623.7" y="276.2">+3.3V</text>
<text x="648.4" y="276.2">+5V</text>
<text x="308.7" y="293.2">GND</text>
<text x="750.7" y="297.4">+3.3V</text>
<text x="190.5" y="302">GND</text>
<text x="3.5" y="309">GND</text>
<text x="97" y="309">GND</text>
<text x="463.9" y="309">GND</text>
<text x="636.8" y="317.9">GND</text>
<text x="559.2" y="330.2">GND</text>
</g>
<g font-size="4.2" fill="#00f">
<text x="352.1" y="141.1">Raspberry</text>
<text x="352.1" y="145.3">Pi Pico</text>
</g>
<g font-size="3.9" fill="#00f">
<text x="371.8" y="15.9">RESET</text>
<text x="364" y="47.1">DEFAULTS</text>
<text x="581.3" y="75.3">BUZZ</text>
<text x="178" y="96.5">R0</text>
<text x="178" y="103.5">R1</text>
<text x="178" y="110.6">R2</text>
<text x="431.7" y="110.6">HPD</text>
<text x="315.3" y="114.1">B0</text>
<text x="315.3" y="117.7">B1</text>
<text x="315.3" y="124.7">G0</text>
<text x="32.7" y="128.2">SYNC</text>
<text x="177.7" y="126.5">G0</text>
<text x="315.3" y="128.2">G1</text>
<text x="315.3" y="131.8">G2</text>
<text x="177.7" y="133.5">G1</text>
<text x="315.3" y="135.3">R0</text>
<text x="177.7" y="140.6">G2</text>
<text x="315.3" y="142.3">R1</text>
<text x="409.5" y="142.4">RTS</text>
<text x="490.6" y="140.6">PS2DATA</text>
<text x="309.7" y="149.4">SYNC</text>
<text x="315.3" y="145.9">R2</text>
<text x="409.5" y="145.9">CTS</text>
<text x="409.6" y="149.4">RESET</text>
<text x="178" y="152.9">B0</text>
<text x="309.7" y="152.9">BUZZ</text>
<text x="409.8" y="153.2">DEFAULTS</text>
<text x="492.8" y="154.7">PS2CLK</text>
<text x="178" y="160">B1</text>
<text x="303.7" y="160">PS2DATA</text>
<text x="409.5" y="160">RXI</text>
<text x="305.8" y="163.5">PS2CLK</text>
<text x="311.8" y="167">D0+</text>
<text x="409.5" y="163.6">TXO</text>
<text x="409.7" y="167">D1-</text>
<text x="313.5" y="170.6">D0-</text>
<text x="409.7" y="170.6">D1+</text>
<text x="311.8" y="177.6">CK+</text>
<text x="409.4" y="177.3">D2-</text>
<text x="312.8" y="181.2">CK-</text>
<text x="409.4" y="181.2">D2+</text>
<text x="18.7" y="216.4">D2+</text>
<text x="19.6" y="223.5">D2-</text>
<text x="179.4" y="227">D1+</text>
<text x="18.7" y="237.6">D0+</text>
<text x="179.4" y="234.1">D1-</text>
<text x="19.1" y="244.7">D0-</text>
<text x="494.5" y="241.2" transform="rotate(-90 494.5 241.2)">VTTL</text>
<text x="540.3" y="241.2" transform="rotate(-90 540.3 241.2)">VTTL</text>
<text x="179.1" y="248.2">CK+</text>
<text x="179.5" y="255.2">CK-</text>
<text x="780.9" y="263.7">CTS</text>
<text x="639.1" y="265.7" transform="rotate(-90 639.1 265.7)">VTTL</text>
<text x="699.7" y="264.4">CTSA</text>
<text x="699.8" y="272.9">CTSB</text>
<text x="38.3" y="280.3">HPD</text>
<text x="367.5" y="286.9" transform="rotate(-90 367.5 286.9)">RTS</text>
<text x="370.6" y="286.9" transform="rotate(-90 370.6 286.9)">TXO</text>
<text x="374.2" y="286.9" transform="rotate(-90 374.2 286.9)">RXIB</text>
<text x="377.7" y="287.3" transform="rotate(-90 377.7 287.3)">CTSB</text>
<text x="433.7" y="285.2">TXO</text>
<text x="585.5" y="285.3">RTS</text>
<text x="510" y="308.1" transform="rotate(-90 510 308.1)">RXIA</text>
<text x="517" y="308.5" transform="rotate(-90 517 308.5)">CTSA</text>
<text x="524.5" y="308.2" transform="rotate(-90 524.5 308.2)">VTTL</text>
<text x="700.3" y="320.9">RXIA</text>
<text x="779.7" y="320.7">RXI</text>
<text x="700.5" y="331.5">RXIB</text>
</g>
<text font-size="3.5" fill="#a54b4b" x="511.5" y="45.9">USB</text>
<g font-size="3.2" fill="#000080">
<text x="113.2" y="11.6">CN3</text>
<text x="409.7" y="9.3">RESET</text>
<text x="410" y="6.3">SW1</text>
<text x="112.1" y="14.9">Power</text>
<text x="217.1" y="28.4">Power</text>
<text x="217.5" y="25.1">CN4</text>
<text x="273.5" y="27.6">R-78E5.0-1.0</text>
<text x="278.8" y="24">REG1</text>
<text x="135.1" y="33.5" transform="rotate(-90 135.1 33.5)">1734510-1</text>
<text x="325.2" y="41.4">CDBA140SL-HF</text>
<text x="325.3" y="38.1">D1</text>
<text x="409.7" y="41.1">DEFAULTS</text>
<text x="410" y="38">SW2</text>
<text x="635.4" y="47.6">BUZZERPTH</text>
<text x="635.4" y="44.4">SG1</text>
<text x="609.4" y="52.9">1N4148</text>
<text x="616.5" y="56.1">D7</text>
<text x="141.7" y="64.2">CDBA140SL-HF</text>
<text x="141.8" y="61.1">D2</text>
<text x="610.3" y="71.6">R24</text>
<text x="636.1" y="75.2">Q3</text>
<text x="518.6" y="81.5">USBDATA</text>
<text x="518.6" y="78.3">J2</text>
<text x="610.6" y="78.7">100</text>
<text x="636.1" y="78.4">2N7000</text>
<text x="152.6" y="92.8">R18</text>
<text x="138.5" y="99.9">R19</text>
<text x="153.8" y="99.9">2k2</text>
<text x="140.6" y="106.9">1k</text>
<text x="152.6" y="106.9">R20</text>
<text x="360.5" y="105">U1</text>
<text x="153.7" y="114">470</text>
<text x="349.5" y="108.7">Raspberry Pi Pico</text>
<text x="59.1" y="124.6">R21</text>
<text x="152.6" y="122.8">R15</text>
<text x="60.2" y="131.6">100</text>
<text x="138.5" y="129.8">R16</text>
<text x="152.9" y="129.8">2k2</text>
<text x="444.5" y="129.6">4.7k</text>
<text x="444.7" y="126.3">R22</text>
<text x="525.8" y="128.1">10k</text>
<text x="577" y="128.1">10k</text>
<text x="140.6" y="136.9">1k</text>
<text x="152.6" y="136.9">R17</text>
<text x="526.4" y="135.2">R12</text>
<text x="577.5" y="135.2">R9</text>
<text x="153.7" y="144">470</text>
<text x="444.7" y="144">R23</text>
<text x="550.5" y="142.3">10k</text>
<text x="577" y="142.3">10k</text>
<text x="136.7" y="149.2">R13</text>
<text x="445.4" y="147.2">10k</text>
<text x="530.8" y="150">2N7000</text>
<text x="535.1" y="146.9">Q1</text>
<text x="551.1" y="149.3">R11</text>
<text x="577.5" y="149.3">R10</text>
<text x="632.3" y="149.3">CN6</text>
<text x="631.1" y="153.2">PS/2</text>
<text x="138.8" y="156.3">1k</text>
<text x="150.8" y="156.3">R14</text>
<text x="559.8" y="161">Q2</text>
<text x="152" y="163.4">390</text>
<text x="555.9" y="164.1">2N7000</text>
<text x="98.2" y="207.2">CN1</text>
<text x="43.2" y="212.7">R4</text>
<text x="97.7" y="210.6">HDMI</text>
<text x="42.6" y="219.8">270</text>
<text x="55.6" y="219.8">R3</text>
<text x="55" y="226.9">270</text>
<text x="155.9" y="223.3">R2</text>
<text x="43.2" y="233.9">R8</text>
<text x="143.6" y="230.4">R1</text>
<text x="155.3" y="230.4">270</text>
<text x="142.9" y="237.4">270</text>
<text x="42.6" y="241">270</text>
<text x="55.6" y="241">R7</text>
<text x="155.9" y="244.5">R6</text>
<text x="55" y="248">270</text>
<text x="143.6" y="251.6">R5</text>
<text x="155.3" y="251.6">270</text>
<text x="470.8" y="256.8">R27</text>
<text x="495.3" y="256.8">R26</text>
<text x="531.1" y="256.8">R25</text>
<text x="555.8" y="256.8">R28</text>
<text x="734.6" y="256.1">D4</text>
<text x="756.4" y="256.9">1k</text>
<text x="756.5" y="253.4">R30</text>
<text x="142.9" y="258.6">270</text>
<text x="470.6" y="260.1">1k</text>
<text x="495.3" y="260.1">470</text>
<text x="531.6" y="260.1">470</text>
<text x="558.3" y="260.1">1k</text>
<text x="727.6" y="259.3">1N4148</text>
<text x="499.5" y="274.4">2N7000</text>
<text x="521.6" y="274.4">2N7000</text>
<text x="498.9" y="278.3">Q5</text>
<text x="529.1" y="278.3">Q7</text>
<text x="727.7" y="281.6">1N4148</text>
<text x="734.6" y="278.1">D5</text>
<text x="474.8" y="285">2N7000</text>
<text x="546.3" y="285">2N7000</text>
<text x="272.1" y="293.6">RS232</text>
<text x="275.5" y="290.4">CN8</text>
<text x="474.2" y="288.9">Q4</text>
<text x="553.8" y="288.9">Q6</text>
<text x="637.8" y="299.2">SW3</text>
<text x="634.3" y="303.4">3.3V / 5V</text>
<text x="381" y="309.4">U3</text>
<text x="756.5" y="309.8">R29</text>
<text x="381" y="312.7">MAX3232</text>
<text x="727.3" y="316.1">1N4148</text>
<text x="734.2" y="312.7">D3</text>
<text x="756.4" y="313.3">1k</text>
<text x="531.3" y="327.4">CN7</text>
<text x="510.8" y="332.8">TTL Serial</text>
<text x="728.2" y="335.8">1N4148</text>
<text x="734.9" y="338.9">D6</text>
</g>
<g font-size="3.2" fill="#800">
<text x="404.7" y="13.8">1</text>
<text x="404.7" y="17.3">3</text>
<text x="420.9" y="13.8">2</text>
<text x="420.9" y="17.3">4</text>
<text x="404.7" y="45.5">1</text>
<text x="420.9" y="45.5">2</text>
<text x="404.7" y="49">3</text>
<text x="420.9" y="49">4</text>
</g>
<g font-size="3.2" fill="#00f">
<text x="107.9" y="32.8" transform="rotate(-90 107.9 32.8)">SHIELD2</text>
<text x="111.5" y="32.8" transform="rotate(-90 111.5 32.8)">SHEILD1</text>
<text x="115" y="32.8" transform="rotate(-90 115 32.8)">GND</text>
<text x="118.5" y="32.8" transform="rotate(-90 118.5 32.8)">ID</text>
<text x="122.1" y="32.8" transform="rotate(-90 122.1 32.8)">D+</text>
<text x="125.6" y="32.8" transform="rotate(-90 125.6 32.8)">D-</text>
<text x="129.1" y="32.8" transform="rotate(-90 129.1 32.8)">+5V</text>
<text x="270" y="31.4">1</text>
<text x="273.4" y="32.8">Vcc</text>
<text x="285.8" y="32.8">Vout</text>
<text x="294.6" y="31.4">3</text>
<text x="106.5" y="37.3" transform="rotate(-90 106.5 37.3)">7</text>
<text x="110.1" y="37.3" transform="rotate(-90 110.1 37.3)">6</text>
<text x="113.6" y="37.3" transform="rotate(-90 113.6 37.3)">5</text>
<text x="117.1" y="37.3" transform="rotate(-90 117.1 37.3)">4</text>
<text x="120.6" y="37.3" transform="rotate(-90 120.6 37.3)">3</text>
<text x="124.2" y="37.3" transform="rotate(-90 124.2 37.3)">2</text>
<text x="127.7" y="37.3" transform="rotate(-90 127.7 37.3)">1</text>
<text x="282.9" y="41.5" transform="rotate(-90 282.9 41.5)">2</text>
<text x="284.3" y="38.1" transform="rotate(-90 284.3 38.1)">Gnd</text>
<text x="509.9" y="68.1" transform="rotate(-90 509.9 68.1)">USBD-</text>
<text x="513.5" y="68.1" transform="rotate(-90 513.5 68.1)">USBD+</text>
<text x="334.2" y="112.5">1</text>
<text x="338.7" y="113.9">GP0</text>
<text x="377.8" y="113.9">VBUS</text>
<text x="389.1" y="112.5">40</text>
<text x="334.2" y="116.1">2</text>
<text x="334.2" y="119.6">3</text>
<text x="338.7" y="117.5">GP1</text>
<text x="378.2" y="117.5">VSYS</text>
<text x="389.1" y="119.6">38</text>
<text x="389.1" y="116.1">39</text>
<text x="334.2" y="123.1">4</text>
<text x="338.7" y="121">GND</text>
<text x="338.7" y="124.5">GP2</text>
<text x="374" y="124.5">3V3_EN</text>
<text x="379.4" y="121">GND</text>
<text x="389.1" y="123.1">37</text>
<text x="334.2" y="126.6">5</text>
<text x="334.2" y="130.2">6</text>
<text x="338.7" y="128.1">GP3</text>
<text x="338.7" y="131.6">GP4</text>
<text x="369.6" y="131.6">ADC_VREF</text>
<text x="370.8" y="128.1">3V3(OUT)</text>
<text x="389.1" y="130.2">35</text>
<text x="389.1" y="126.6">36</text>
<text x="334.2" y="133.7">7</text>
<text x="334.2" y="137.2">8</text>
<text x="338.7" y="135.1">GP5</text>
<text x="378.2" y="135.1">GP28</text>
<text x="389.1" y="137.2">33</text>
<text x="389.1" y="133.7">34</text>
<text x="334.2" y="140.8">9</text>
<text x="338.7" y="138.6">GND</text>
<text x="338.7" y="142.2">GP6</text>
<text x="378.2" y="142.2">GP27</text>
<text x="379.4" y="138.6">GND</text>
<text x="389.1" y="140.8">32</text>
<text x="332.2" y="144.3">10</text>
<text x="332.2" y="147.8">11</text>
<text x="338.7" y="145.7">GP7</text>
<text x="338.7" y="149.2">GP8</text>
<text x="378.2" y="145.7">GP26</text>
<text x="379.7" y="149.2">RUN</text>
<text x="389.1" y="147.8">30</text>
<text x="389.1" y="144.3">31</text>
<text x="332.2" y="151.3">12</text>
<text x="332.2" y="154.9">13</text>
<text x="338.7" y="152.8">GP9</text>
<text x="378.2" y="152.8">GP22</text>
<text x="389.1" y="154.9">28</text>
<text x="389.1" y="151.3">29</text>
<text x="332.2" y="158.4">14</text>
<text x="332.2" y="161.9">15</text>
<text x="338.7" y="156.3">GND</text>
<text x="338.7" y="159.8">GP10</text>
<text x="378.2" y="159.8">GP21</text>
<text x="379.4" y="156.3">GND</text>
<text x="389.1" y="161.9">26</text>
<text x="389.1" y="158.4">27</text>
<text x="332.2" y="165.5">16</text>
<text x="338.7" y="163.3">GP11</text>
<text x="338.7" y="166.9">GP12</text>
<text x="378.2" y="166.9">GP19</text>
<text x="378.2" y="163.3">GP20</text>
<text x="389.1" y="165.5">25</text>
<text x="332.2" y="169">17</text>
<text x="332.2" y="172.5">18</text>
<text x="338.7" y="170.4">GP13</text>
<text x="338.7" y="173.9">GND</text>
<text x="378.2" y="170.4">GP18</text>
<text x="379.4" y="173.9">GND</text>
<text x="389.1" y="172.5">23</text>
<text x="389.1" y="169">24</text>
<text x="332.2" y="176">19</text>
<text x="332.2" y="179.6">20</text>
<text x="338.7" y="177.4">GP14</text>
<text x="378.2" y="177.4">GP17</text>
<text x="389.1" y="179.6">21</text>
<text x="389.1" y="176">22</text>
<text x="338.7" y="181">GP15</text>
<text x="360.2" y="182.7" transform="rotate(-90 360.2 182.7)">SWCLK</text>
<text x="363.7" y="182.7" transform="rotate(-90 363.7 182.7)">GND</text>
<text x="367.2" y="182.7" transform="rotate(-90 367.2 182.7)">SWDIO</text>
<text x="378.2" y="181">GP16</text>
<text x="69.6" y="214.8">1</text>
<text x="69.6" y="221.9">3</text>
<text x="74.1" y="216.3">TMDS Data 2+</text>
<text x="97.2" y="219.8">TMDS Data 2 Shield</text>
<text x="131.6" y="218.4">2</text>
<text x="74.1" y="223.3">TMDS Data 2-</text>
<text x="105.5" y="226.8">TMDS Data 1+</text>
<text x="131.6" y="225.4">4</text>
<text x="69.6" y="229">5</text>
<text x="74.1" y="230.4">TMDS Data 1 Shield</text>
<text x="106.7" y="233.9">TMDS Data 1-</text>
<text x="131.6" y="232.5">6</text>
<text x="69.6" y="236">7</text>
<text x="74.1" y="237.4">TMDS Data 0+</text>
<text x="131.6" y="239.5">8</text>
<text x="69.6" y="243.1">9</text>
<text x="74.1" y="244.5">TMDS Data 0-</text>
<text x="97.2" y="240.9">TMDS Data 0 Shield</text>
<text x="67.6" y="250.1">11</text>
<text x="74.1" y="251.5">TMDS Clock Shield</text>
<text x="107.6" y="248">TMDS Clock+</text>
<text x="131.6" y="246.6">10</text>
<text x="67.6" y="257.2">13</text>
<text x="108.8" y="255.1">TMDS Clock-</text>
<text x="131.6" y="253.6">12</text>
<text x="74.1" y="258.6">CEC</text>
<text x="103.5" y="262.1">Reserved (N.C.)</text>
<text x="131.6" y="260.7">14</text>
<text x="67.6" y="264.2">15</text>
<text x="74.1" y="265.6">SCL</text>
<text x="122.3" y="269.2">SDA</text>
<text x="131.6" y="267.8">16</text>
<text x="67.6" y="271.3">17</text>
<text x="74.1" y="272.7">DDC/CEC Ground</text>
<text x="131.6" y="274.8">18</text>
<text x="67.6" y="278.3">19</text>
<text x="74.1" y="279.8">Hot Plug Detect</text>
<text x="111.5" y="276.2">+5V Power</text>
<text x="102.7" y="285" transform="rotate(-90 102.7 285)">EH</text>
<text x="633.9" y="285.8" transform="rotate(-90 633.9 285.8)">1</text>
<text x="637.5" y="285.8" transform="rotate(-90 637.5 285.8)">2</text>
<text x="644.5" y="285.8" transform="rotate(-90 644.5 285.8)">3</text>
<text x="101.2" y="291.5" transform="rotate(-90 101.2 291.5)">20</text>
<text x="635.8" y="296">4</text>
<text x="644.9" y="296">5</text>
<text x="508.7" y="322.6" transform="rotate(-90 508.7 322.6)">1</text>
<text x="512.2" y="322.6" transform="rotate(-90 512.2 322.6)">2</text>
<text x="515.8" y="322.6" transform="rotate(-90 515.8 322.6)">3</text>
<text x="519.3" y="322.6" transform="rotate(-90 519.3 322.6)">4</text>
<text x="522.8" y="322.6" transform="rotate(-90 522.8 322.6)">5</text>
<text x="526.3" y="322.6" transform="rotate(-90 526.3 322.6)">6</text>
<text x="510.5" y="326.1" transform="rotate(-90 510.5 326.1)">1</text>
<text x="514" y="326.1" transform="rotate(-90 514 326.1)">2</text>
<text x="517.5" y="326.1" transform="rotate(-90 517.5 326.1)">3</text>
<text x="521.1" y="326.1" transform="rotate(-90 521.1 326.1)">4</text>
<text x="524.6" y="326.1" transform="rotate(-90 524.6 326.1)">5</text>
<text x="528.1" y="326.1" transform="rotate(-90 528.1 326.1)">6</text>
</g>
<g font-size="3.2" fill="#8d2323">
<text x="639.6" y="162.3">1</text>
<text x="286.5" y="283.6" transform="rotate(-90 286.5 283.6)">1</text>
<text x="290" y="283.6" transform="rotate(-90 290 283.6)">2</text>
<text x="293.5" y="283.6" transform="rotate(-90 293.5 283.6)">3</text>
<text x="297" y="283.6" transform="rotate(-90 297 283.6)">4</text>
<text x="300.6" y="283.6" transform="rotate(-90 300.6 283.6)">5</text>
<text x="290" y="296.9" transform="rotate(-90 290 296.9)">6</text>
<text x="293.5" y="296.9" transform="rotate(-90 293.5 296.9)">7</text>
<text x="297" y="296.9" transform="rotate(-90 297 296.9)">8</text>
<text x="300.6" y="296.9" transform="rotate(-90 300.6 296.9)">9</text>
</g>
<g font-size="3.2">
<text x="360.9" y="310.7" transform="rotate(-90 360.9 310.7)">VCC</text>
<text x="364.4" y="311.4" transform="rotate(-90 364.4 311.4)">GND</text>
<text x="367.9" y="311.8" transform="rotate(-90 367.9 311.8)">T1IN</text>
<text x="371.5" y="311.8" transform="rotate(-90 371.5 311.8)">T2IN</text>
<text x="346.8" y="314.5" transform="rotate(-90 346.8 314.5)">T1OUT</text>
<text x="350.3" y="314.8" transform="rotate(-90 350.3 314.8)">T2OUT</text>
<text x="353.8" y="312" transform="rotate(-90 353.8 312)">R1IN</text>
<text x="357" y="312" transform="rotate(-90 357 312)">R2IN</text>
<text x="375" y="315.1" transform="rotate(-90 375 315.1)">R1OUT</text>
<text x="378.5" y="314.4" transform="rotate(-90 378.5 314.4)">R2OUT</text>
</g>
<g font-size="2.8" fill="#840000">
<text x="223" y="35.2">3</text>
<text x="223" y="31.7">1</text>
<text x="223" y="38.8">2</text>
</g>
<g font-size="2.5" fill="#838383">
<text x="268.1" y="46.3">10uF</text>
<text x="268.3" y="43.8">C1</text>
<text x="310.4" y="46.3">10uF</text>
<text x="310.6" y="43.8">C2</text>
<text x="502" y="49.4" transform="rotate(-90 502 49.4)">CN5</text>
<text x="84.1" y="107.6">CN2</text>
</g>
<g font-size="2.5" fill="#8d2323">
<text x="628.2" y="155.2">6</text>
<text x="639.6" y="154.9">5</text>
<text x="627.5" y="158.8">4</text>
<text x="628.2" y="161.9">2</text>
<text x="639.9" y="158.4">3</text>
</g>
<g font-size="2.1" fill="#a54b4b">
<text x="506.6" y="52.9" transform="rotate(-90 506.6 52.9)">1</text>
<text x="510.1" y="52.9" transform="rotate(-90 510.1 52.9)">2</text>
<text x="513.7" y="52.9" transform="rotate(-90 513.7 52.9)">3</text>
<text x="517.2" y="52.9" transform="rotate(-90 517.2 52.9)">4</text>
<text x="510.1" y="71.5" transform="rotate(-90 510.1 71.5)">1</text>
<text x="513.7" y="71.5" transform="rotate(-90 513.7 71.5)">2</text>
<text x="511.9" y="80.4" transform="rotate(-90 511.9 80.4)">1</text>
<text x="515.4" y="80.4" transform="rotate(-90 515.4 80.4)">2</text>
<text x="74.8" y="112.2">9</text>
<text x="91.8" y="112.2">1</text>
<text x="73.5" y="115.7">10</text>
<text x="73.5" y="119.2">11</text>
<text x="91.8" y="115.7">2</text>
<text x="91.8" y="119.2">3</text>
<text x="73.5" y="122.8">12</text>
<text x="91.8" y="122.8">4</text>
<text x="73.5" y="126.3">13</text>
<text x="73.5" y="129.8">14</text>
<text x="91.8" y="126.3">5</text>
<text x="91.8" y="129.8">6</text>
<text x="73.5" y="133.4">15</text>
<text x="91.8" y="133.4">7</text>
<text x="91.8" y="136.9">8</text>
</g>
</svg>
